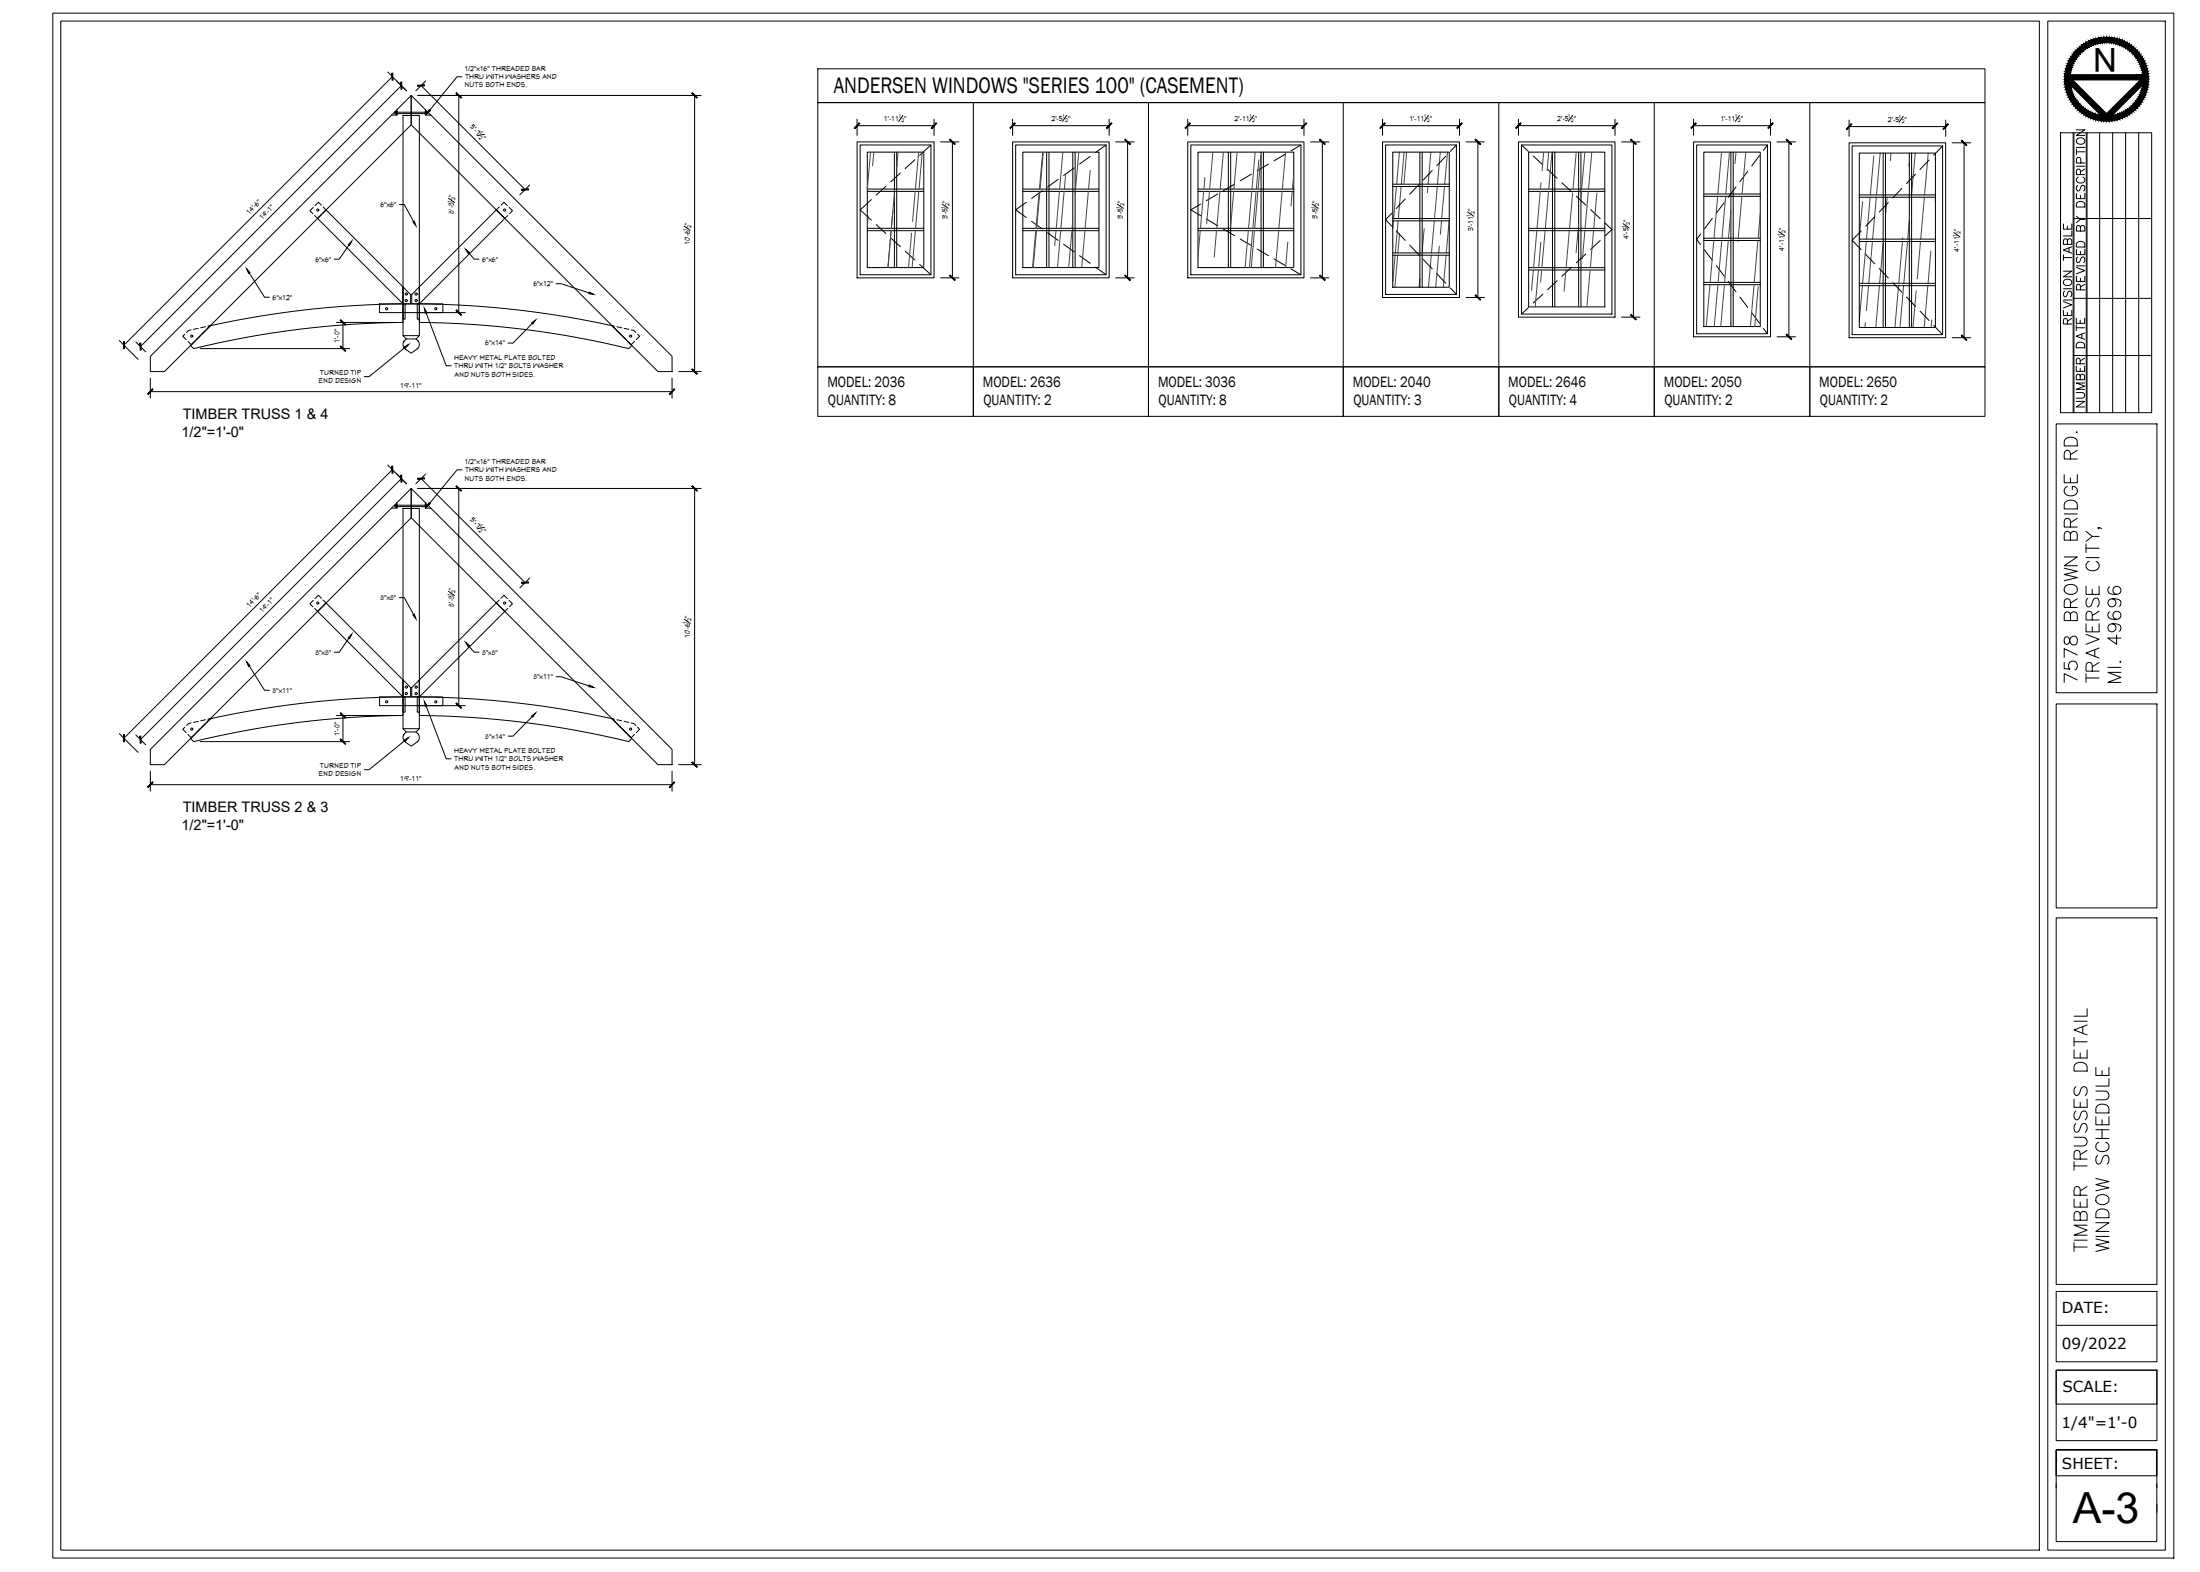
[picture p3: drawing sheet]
<svg xmlns="http://www.w3.org/2000/svg" width="1067mm" height="762mm" viewBox="0 0 1067 762" stroke-linecap="round" stroke-linejoin="round" font-family="sans-serif">
<!-- layer: A_SCTN_FRMN -->
<g fill="none" stroke="#000" stroke-width=".48">
<path d="M191 54h16v1h-16zM192 54h.1M192 54v1v-1v1M192 55h.1M192 54v1M192 54l1 2zM193 53v3h-3M195 56h8v107h-8zM199 46l127 127v7h-7l-120-120zM206 53v3h3M206 56v-2v2M206 55h1"/>
<path d="M206 54v1M206 54h1M207 54v1v-1h-1v1h1M156 99l-2-1-1 2M243 99l1-1 2 2M152 100l-2 2 2 2M156 104l-2 2-1-2M157 100l1 2-2 1M158 102l37 37v8l-41-41zM242 100l-1 2 1 1M243 104l2 2 1-2M247 100l1 2-1 2"/>
<path d="M195 139l4 4v4h-4zM203 139v8h-3v-4zM203 139l38-37 4 4-42 41zM93 160l-3 1M96 159l-2 1M100 158l-3 1M101 158h1l-2 2M184 147h31v5h-31zM195 147h1v8h-1zM202 147h1v8h-1zM203 147a454 454 0 0 1 94 11l9 9-1 2a444 444 0 0 0-102-13zM298 158h-1l1 2"/>
<path d="M299 158l2 1M303 159l2 1M306 160l2 1M73 173l126-127v14l-119 120h-7zM90 162l-1 1 1 2M92 167l10-9a454 454 0 0 1 93-11v9a444 444 0 0 0-101 13zM94 165l-1 2-2-2M97 163l-2 2M99 160l-1 2M195 163l2 1M196 165l1-1h5a2.9 2.9 0 0 1 0 5l-3 2-2-2a2.7 2.7 0 0 1-1-4zM203 163l-1 1"/>
<path d="M299 160l2 2M302 163l2 2M304 165l2 2 2-2M309 162l1 1-1 2M199 237v14l-119 120h-7v-8zM199 237l127 126v8h-7l-120-120zM191 245h16v1h-16zM192 245v1v-1v1M192 246h.1M192 245h.1M192 245v1M192 244l1 2z"/>
<path d="M193 244v2h-3M195 246h8v107h-8zM206 244v2h3M206 246v-2v2M206 245v1M206 245h1M206 246h1M207 245v1v-1h-1v1h1M152 291l-2 2 2 1M156 295l-2 1-1-1M156 290l-2-1-1 1M157 291l1 1-2 2"/>
<path d="M158 292l37 38v8l-41-42zM242 291l-1 1 1 2M243 290l1-1 2 1M243 295l2 1 1-1M247 291l1 2-1 1M184 338h31v4h-31zM195 330l4 3v5h-4zM195 338h1v7h-1zM202 338h1v7h-1zM203 330l38-38 4 4-42 42zM203 330v8h-3v-5zM203 338a454 454 0 0 1 94 10l9 10-1 1a444 444 0 0 0-102-12z"/>
<path d="M90 353l-1 1 1 1M92 358l10-10a454 454 0 0 1 93-10v9a444 444 0 0 0-101 12zM93 350l-3 2M94 356l-1 2-2-2M96 350h-2M97 353l-2 2M99 351l-1 2M100 349h-3M101 349l1-1-2 2M195 353l2 2M197 355h5a2.9 2.9 0 0 1 0 5l-3 2-2-2a2.7 2.7 0 0 1-1-4zM203 353l-1 2"/>
<path d="M298 349l-1-1 1 2M299 349h2M299 351l2 2M302 353l2 2M303 350h2M304 356l2 2 2-2M306 350l2 2M309 353l1 1-1 1"/>
<circle cx="154" cy="102" r=".5"/>
<circle cx="245" cy="102" r=".5"/>
<circle cx="187" cy="150" r=".5"/>
<circle cx="197" cy="146" r=".5"/>
<circle cx="197" cy="143" r=".5"/>
<circle cx="202" cy="143" r=".5"/>
<circle cx="202" cy="146" r=".5"/>
<circle cx="211" cy="150" r=".5"/>
<circle cx="93" cy="163" r=".5"/>
<circle cx="306" cy="163" r=".5"/>
<circle cx="154" cy="292" r=".5"/>
<circle cx="245" cy="292" r=".5"/>
<circle cx="197" cy="333" r=".5"/>
<circle cx="197" cy="336" r=".5"/>
<circle cx="202" cy="336" r=".5"/>
<circle cx="202" cy="333" r=".5"/>
<circle cx="93" cy="353" r=".5"/>
<circle cx="187" cy="340" r=".5"/>
<circle cx="211" cy="340" r=".5"/>
<circle cx="306" cy="353" r=".5"/>
</g>
<g fill="#000" stroke="#000" stroke-width=".48">
<circle cx="196" cy="166" r=".1"/>
<circle cx="203" cy="165" r=".1"/>
<circle cx="196" cy="356" r=".1"/>
<circle cx="203" cy="356" r=".1"/>
</g>
<!-- layer: A_DIMS -->
<g fill="none" stroke="#000" stroke-width=".48">
<path d="M188 35l9 9-5-5M190 37l-130 130M206 39l-4 5M224 37h-2l-14 16M195 41l-127 127M203 46h137M204 41l51 51M222 46v106M337 46v134M416 58v8M438 56l-2 3M453 58v8"/>
<path d="M491 58v8M517 56l-2 3M538 58v8M576 58v8M608 56l-2 3M632 58v8M670 58v8M693 56l-2 3M708 58v8M736 58v8M763 56l-3 3M783 58v8"/>
<path d="M821 58v8M843 56l-2 3M859 58v8M897 58v8M923 56l-2 3M943 58v8M235 65l-4 1M416 61h37M456 69h9M462 69v66M491 61h47M541 69h9"/>
<path d="M547 69v66M576 61h56M635 69h9M641 69v66M670 61h38M711 69h9M717 69v75M736 61h47M786 69h9M792 69v85M821 61h38M862 69h9"/>
<path d="M867 69v94M897 61h46M947 69h9M952 69v95M194 99h2l5 8M217 96l3 2M257 90l-5 4M457 99l3 2M542 99l3 2M636 99l3 2M169 119l-5 7h-2M332 110l3 2"/>
<path d="M712 103l3 2M787 108l3 2M862 112l3 2M947 113l3 2M121 132l7 12h3M227 123l3 3h2M270 138h2l14 4M456 135h9M541 135h9M635 135h9M163 156h29M166 156v13"/>
<path d="M203 152h23M207 152l9 25h3M258 157l-9 9h-3M711 144h9M786 154h9M58 165l9 9M66 166l5 5M97 169h72M196 169l-17 14h-2M862 163h9M947 164h9M73 183v10"/>
<path d="M73 190h253M326 183v10M329 180h11M188 225l9 10M190 228l-130 130M195 232l-127 127M203 237h137M204 232l51 50M206 230l-4 5M222 237v105M224 228h-2l-14 16M337 237v134"/>
<path d="M235 256h-4M194 290h2l5 8M217 287l3 2M257 280l-5 5M169 309l-5 7h-2M227 313l3 3h2M332 300l3 2M121 323l7 12h3M270 328h2l14 4M58 356l9 9M66 356l5 5M97 359h72"/>
<path d="M163 347h29M166 347v12M196 359l-17 14h-2M203 342h23M207 342l9 26h3M258 347l-9 10h-3M73 374v10M326 374v10M329 371h11M73 380h253"/>
</g>
<!-- layer: 0 -->
<g fill="#000" stroke="#000" stroke-width=".48">
<path d="M190 35v4zM190 35v4z"/>
<path d="M194 40l1 3zM194 40l1 3z"/>
<path d="M203 42l3-1zM203 41h3z"/>
<path d="M221 45l3 2zM221 45l3 2z"/>
<path d="M336 45l2 2zM336 45l2 2z"/>
<path d="M417 60l-2 2zM417 60l-2 2z"/>
<path d="M492 60l-2 2zM492 60l-2 2z"/>
<path d="M577 60l-2 2zM575 62l2-2z"/>
<path d="M671 60l-2 2zM671 60l-2 2z"/>
<path d="M737 60l-2 2zM735 62l2-2z"/>
<path d="M822 60l-2 2zM820 62l2-2z"/>
<path d="M452 62l2-2zM454 60l-2 2z"/>
<path d="M461 68l2 2zM461 68l2 2z"/>
<path d="M537 62l2-2zM539 60l-2 2z"/>
<path d="M545 68l3 2zM545 68l3 2z"/>
<path d="M631 62l2-2zM633 60l-2 2z"/>
<path d="M640 68l3 2zM640 68l3 2z"/>
<path d="M706 62l3-2zM709 60l-2 2z"/>
<path d="M715 68l3 2zM715 68l3 2z"/>
<path d="M782 62l2-2zM784 60l-2 2z"/>
<path d="M791 68l2 2zM791 67l2 3z"/>
<path d="M857 62l3-2zM860 60l-3 2z"/>
<path d="M866 68l3 2zM866 68l3 2z"/>
<path d="M898 60l-2 3zM898 60l-2 3z"/>
<path d="M942 62l3-2zM945 60l-3 3z"/>
<path d="M951 68l3 2zM951 68l3 2z"/>
<path d="M253 92h3zM253 92h3z"/>
<path d="M461 134l2 2zM461 134l2 2z"/>
<path d="M545 134l3 2zM545 134l3 2z"/>
<path d="M640 134l3 2zM640 134l3 2z"/>
<path d="M165 155l3 2zM165 155l3 2z"/>
<path d="M221 150l3 3zM221 150l3 3z"/>
<path d="M715 143l3 2zM715 143l3 2z"/>
<path d="M791 152l2 3zM791 153l2 2z"/>
<path d="M60 166v3zM60 166v3z"/>
<path d="M68 166v4zM68 166v4z"/>
<path d="M165 168l3 2zM165 168l3 2z"/>
<path d="M336 179l2 2zM336 179l2 2z"/>
<path d="M866 162l3 2zM866 162l3 2z"/>
<path d="M951 162l3 3zM951 163l3 2z"/>
<path d="M74 189l-2 2zM74 189l-2 2z"/>
<path d="M325 191l2-2zM327 189l-2 2z"/>
<path d="M190 226v3zM190 226v3z"/>
<path d="M194 230l1 4zM194 230l1 4z"/>
<path d="M203 232h3zM203 232h3z"/>
<path d="M221 236l3 2zM221 236l3 2z"/>
<path d="M336 236l2 2zM336 236l2 2z"/>
<path d="M253 282h3zM253 283l3-1z"/>
<path d="M60 356v4zM60 356v4z"/>
<path d="M68 357v3zM68 357v3z"/>
<path d="M165 358l3 3zM165 358l3 3z"/>
<path d="M165 346l3 2zM165 346l3 2z"/>
<path d="M221 341l3 2zM221 341l3 2z"/>
<path d="M74 379l-2 3zM72 381l2-2z"/>
<path d="M336 369l2 3zM336 370l2 2z"/>
<path d="M325 381l2-2zM327 379l-2 3z"/>
</g>
<!-- layer: A_DIMS -->
<g fill="#000" stroke="#000" stroke-width=".48">
<path d="M208 53l1 1-2 1zM171 117l-1 2h-1zM200 108l1-1 1 2zM120 130l1 2v1zM226 121l2 1-1 1zM206 149l1 3h-1zM258 157l2-2-2 2zM286 142l2 1-3-1zM196 168l2-1-1 2zM208 244h1l-2 2zM200 298h1l1 2zM171 307l-1 3-1-1z"/>
<path d="M226 311l2 2h-1zM120 321l1 2zM286 332l2 1h-3zM196 359l2-1-1 1zM206 340l1 2h-1zM258 347l2-1-2 2z"/>
</g>
<!-- layer: A-ELEV-GLAZ-SIGHTLINES -->
<g fill="none" stroke="#000" stroke-width=".48">
<path d="M416 69h37v66h-37zM417 70h34v63h-34zM421 74h27v56h-27zM491 69h47v66h-47zM493 70h43v63h-43zM496 74h37v56h-37zM576 69h56v66h-56zM577 70h54v63h-54zM581 74h46v56h-46zM670 69h38v75h-38zM672 70h34v73h-34zM675 74h28v65h-28z"/>
<path d="M736 69h47v85h-47zM738 70h44v82h-44zM741 74h37v75h-37zM821 69h38v94h-38zM823 70h34v92h-34zM826 74h28v84h-28zM897 69h46v95h-46zM898 71h44v91h-44zM902 74h37v85h-37z"/>
</g>
<!-- layer: A-ELEV-GLAZ-GRILLES -->
<g fill="none" stroke="#000" stroke-width=".48">
<path d="M434 74v56M435 74v56M508 74v56M509 74v56M520 74v56M521 74v56M596 74v56M597 74v56M612 74v56M613 74v56M689 74v65M690 74v65"/>
<path d="M753 74v75M754 74v75M765 74v75M767 74v75M839 74v84M840 74v84M913 74v85M914 74v85M926 74v85M927 74v85M421 92h27M421 93h27"/>
<path d="M496 92h37M496 93h37M581 92h46M581 93h46M675 89h28M675 90h28M741 92h37M741 93h37M826 94h28M826 95h28M902 94h37M902 96h37"/>
<path d="M421 112h27M421 111h27M496 112h37M496 111h37M581 112h46M581 111h46M675 106h28M675 107h28M741 111h37M741 112h37M826 115h28M826 117h28"/>
<path d="M902 116h37M902 117h37M675 123h28M675 124h28M741 130h37M741 131h37M826 137h28M826 138h28M902 137h37M902 138h37"/>
</g>
<!-- layer: A-ELEV-GLAZ-OPERATION -->
<g fill="none" stroke="#000" stroke-width=".48">
<path d="M444 77l-5 5M451 70l-5 5M529 76l-6 4M536 70l-5 4M615 80l-5 3M623 75l-5 3M631 70l-5 3M701 76l-4 4M706 70l-3 3M738 70l3 3M743 76l5 4M853 75l-4 5"/>
<path d="M857 70l-2 3M935 78l-4 4M942 71l-4 4M423 97l-6 5 6 5M430 90l-5 5M437 84l-5 4M498 98l-5 4 5 3M505 92l-5 4M513 87l-5 4M521 81l-5 4M582 99l-5 3 5 3M590 94l-5 3"/>
<path d="M599 89l-6 3M607 84l-6 4M681 96l-4 5M688 90l-4 4M695 83l-5 4M750 82l5 4M757 89l5 4M764 95l5 4M836 98l-4 5M842 91l-4 5M848 83l-4 5M916 98l-5 5"/>
<path d="M922 91l-4 5M929 84l-5 5M425 109l5 4M432 115l5 5M500 107l5 4M508 113l5 4M516 118l5 4M585 106l5 3M593 111l6 3M601 116l6 3M675 103l-3 3 3 4M677 112l4 5"/>
<path d="M684 119l4 4M771 102l5 4M776 117l-5 4M778 108l4 3-4 3M825 113l-2 3 2 3M830 106l-3 5M902 112l-4 4 4 5M909 105l-4 5M439 122l5 4M446 128l5 5M523 124l6 4M531 129l5 4"/>
<path d="M610 121l5 3M618 126l5 3M626 130l5 3M690 126l5 4M697 133l4 4M703 140l3 3M755 136l-5 4M762 130l-5 4M769 123l-5 4M827 121l3 5M832 129l4 5M838 136l4 5"/>
<path d="M905 123l4 5M911 130l5 5M918 137l4 5M741 149l-3 3M748 143l-5 4M844 144l4 5M849 152l4 5M855 159l2 3M924 144l5 5M931 151l4 4M938 158l4 4"/>
</g>
<!-- layer: A_SCTN-HTCH -->
<g fill="none" stroke="#464646" stroke-width=".48">
<path d="M422 74l-1 18M424 74l-1 6M435 74v7v-1M445 74l-1 18M447 74l-1 18M506 74l-2 18M515 74l-1 18M523 74l-1 18M588 74l-1 18M593 74l-1 18M600 74l-2 18M609 74l-2 18"/>
<path d="M610 77l-1 15M612 75l-2 17M623 74l-1 18M679 74l-2 15M681 74l-1 15M682 74l-1 15M694 74l-2 15M698 74l-1 15M702 74l-1 15M749 74l-1 9M751 74l-1 9M753 74l-2 18"/>
<path d="M764 74l-1 18M769 74l-2 18M772 74l-2 18M835 74l-2 20M839 74l-2 20M842 74l-1 5M847 74l-2 20M909 76l-2 18M912 74l-2 20M917 74v4M926 79v2M929 74l-2 20"/>
<path d="M935 74l-2 20M434 94l-2 17M444 93l-1 14M446 93l-2 18M504 93l-2 18M504 93l-1 18M514 93l-2 18M516 93l-2 18M517 85l-1 7M521 93v1M528 93l-2 18M529 83l-1 9"/>
<path d="M584 93l-2 18M584 86v6M586 93l-1 16M592 93l-2 18M598 93l-1 16M607 93l-2 18M609 93l-1 18M610 93l-2 18M622 93l-2 18M627 93l-1 7M627 84v8M677 90l-1 16"/>
<path d="M679 90l-1 16M692 90v3M697 90l-1 16M700 90l-1 16M747 93l-2 18M747 89v3M751 93l-2 18M763 93l-2 18M767 93v3M770 93l-1 18M774 94l-1 17M833 95l-2 20"/>
<path d="M837 95l-2 20M845 95l-2 20M903 98l-1 18M907 96l-2 20M910 96l-2 20M915 96l-1 9M933 96l-2 20M939 96l-1 1M421 105v5M432 112l-1 18M442 113l-1 17M444 112l-2 18"/>
<path d="M502 112l-1 18M503 112l-2 18M512 112l-1 7M514 112l-1 18M520 112l-2 18M520 107v4M526 112l-1 18M582 112l-1 12M590 112l-1 13M605 112l-1 18M607 112l-1 18M608 112l-1 18"/>
<path d="M620 112l-2 18M624 117l-1 13M676 107l-1 4M678 107l-1 16M679 113l-1 10M691 111l-1 11M695 107l-1 16M698 119v4M699 107l-1 7M703 107l-2 16M745 112l-1 18M747 117l-1 13"/>
<path d="M749 112l-1 18M761 112l-2 18M765 112l-1 10M765 108v3M769 112l-2 13M773 112l-2 18M831 117l-2 20M835 117l-2 20M838 117l-2 20M839 102l-1 13M843 117h.1M852 117l-1 20"/>
<path d="M854 103l-1 12M905 117l-2 20M908 117l-2 20M913 118l-2 19M923 117l-2 20M923 115v1M925 117l-2 20M926 107l-1 9M931 117l-1 18M627 127v3M677 124l-2 13M678 124l-2 15"/>
<path d="M689 135l-1 4M694 124l-1 15M698 124l-2 15M701 124l-1 15M744 131l-1 10M746 131l-2 18M748 131l-1 6M759 131l-1 10M771 131l-2 18M829 138l-2 20M833 138l-2 20M836 138l-2 20"/>
<path d="M851 138l-2 20M853 139l-2 19M903 138l-1 18M906 138l-1 13M911 138l-1 21M921 138l-2 21M923 138l-2 21M935 138l-2 21M936 122l-1 15M765 147v2M839 156v2M841 141l-1 2"/>
<path d="M905 156l-1 3M929 141l-1 18M937 155l-1 4"/>
</g>
<!-- layer: A_SCTN_THIN -->
<g fill="none" stroke="#000" stroke-width=".48">
<path d="M397 33h566v17h-566zM397 50h566v128h-566zM472 50v128M557 50v128M651 50v128M727 50v128M802 50v128M878 50v128M397 178h75v24h-75zM472 178h85v24h-85zM557 178h94v24h-94zM651 178h76v24h-76z"/>
<path d="M727 178h75v24h-75zM802 178h76v24h-76zM878 178h85v24h-85z"/>
</g>
<!-- layer: A_TITLE BLOCK -->
<g fill="none" stroke="#000" stroke-width=".48">
<path d="M26 6h1028v749h-1028zM29 10h960v741h-960zM993 10h57v741h-57zM999 64h44v136h-44zM1005 64v136M1006 64v136M1007 72v3M1007 74h4M1007 63h4l-4 3h4M1007 71h4M1009 79v-2l-2-1v3h4M1012 64v136"/>
<path d="M1018 64v136M1024 64v136M1031 64v136M1037 64v136M1007 94v2h4v-2M1007 81h4M1007 98a2.3 2.3 0 0 1 4 1v1h-4zM1007 90v1v2l1-1 2-2 1 1-1 2M1008 86a1.5 1.5 0 0 0-1 2 1.5 1.5 0 0 0 1 1h1a1.5 1.5 0 0 0 2-1 1.5 1.5 0 0 0-1-2M1009 95v1M1009 85v-3h-2v3h4M1011 82l-2 1"/>
<path d="M1001 109v2h4v-2M1002 117l1-1h1l1 1v1h-4v-2h1v2M1002 110v1M1005 120l-4 1 4 2M1005 112v2h-4M1006 106h37M1007 105l2 1-2 2M1007 118a2.3 2.3 0 0 1 4 0v2h-4zM1009 110l1-1h1v1v2h-4v-3l2 1v2M1009 106h2M1001 131h4l-4 3h4M1001 140h4"/>
<path d="M1001 125h4M1001 124v2M1001 136a1.9 1.9 0 0 1 2-1 1.9 1.9 0 0 1 1 3 2 2 0 0 1-2 0 2 2 0 0 1-1-2zM1003 120v2M1007 130l4 1-4 2M1007 134v2h4v-2M1007 121v2h4v-2M1007 129h4M1007 125v1v1h1l2-2 1 1-1 1M1009 122v1M1009 135v1M1011 138l-2 1"/>
<path d="M1001 150v3h4v-3M1001 145h4M1001 146l4 2-4 1M1001 141v1v2l1-1 1-2 2 1-1 2M1002 157v-2l-1-1v1v2h4M1002 151v2M1005 154l-3 2M1006 145h37M1007 154v3h4v-3M1007 159h4M1007 158v2M1009 155v2"/>
<path d="M1009 141v-3h-2v3h4M1006 172h37M1007 178v2h4v-2M1007 166h3l1 3h-4zM1009 176v-2h-1l-1 1v1h4M1009 178v2M1010 162v2M1011 161l-4 2 4 2M1011 174l-2 1M1007 195h4l-4 2h4M1007 190h3l1 1-1 2h-3M1009 182l1-1v1h1v2h-4v-2h2v2"/>
<path d="M1011 186h-4l4 1-4 2h4M997 205h49v131h-49zM1002 213l1-1 3 1 1 1v2h-6v-2zM1007 209v1M1007 218l-3 2M1001 230v4h6v-4M1002 236a2.3 2.3 0 0 0-1 2 2.3 2.3 0 0 0 2 2h2a2.3 2.3 0 0 0 2-2 2.3 2.3 0 0 0-2-2v1M1004 223v-4l-2-1-1 2v3h6M1004 232v2M1001 249h6M1001 244a4 4 0 0 1 6 1v2h-6zM1004 255v-3l-1-1-1 1-1 1v2h6"/>
<path d="M1004 259a1.7 1.7 0 0 1 2-1 1.7 1.7 0 0 1 1 1v3h-6v-3l1-1h1h1v4M1007 251l-3 2M1012 258l3 2-3 2M1018 256h1M1001 270h6l-6 4h6M1001 275l6 2-6 1 6 2-6 1M1012 264v4M1012 266h6M1012 270h6M1013 272a2.3 2.3 0 0 0-1 3 2.3 2.3 0 0 0 2 2h1a2.3 2.3 0 0 0 3-2 2.3 2.3 0 0 0-2-3M1015 260h3M1002 284a3 3 0 0 1 4-1 3 3 0 0 1 1 4 3 3 0 0 1-4 1 3 3 0 0 1-2-3z"/>
<path d="M1004 294v-3l-2-1-1 2v2h6M1004 298a1.7 1.7 0 0 1 2-1 1.7 1.7 0 0 1 1 1v3h-6v-3l1-1h1h1v4M1007 290l-3 2M1012 284v4h6v-4M1012 290a2.4 2.4 0 0 0-1 2 2.4 2.4 0 0 0 2 2h1l1-3 2-1a2.8 2.8 0 0 1 0 4M1015 286v2M1018 296l-3 2M1023 297a1.8 1.8 0 0 0-1 1 1.8 1.8 0 0 0 1 2 4 4 0 0 0 5-2 2 2 0 0 0-1-2 2 2 0 0 0-2 2 2 2 0 0 0 1 2M1023 285a1.8 1.8 0 0 0-1 1 1.8 1.8 0 0 0 1 2 4 4 0 0 0 5-2 2 2 0 0 0-1-2 2 2 0 0 0-2 2 2 2 0 0 0 1 2M1024 290a2 2 0 0 1 2 3 2 2 0 0 1-3 1 2 2 0 0 1 0-3 3 3 0 0 1 5 2v1M1001 309a2.4 2.4 0 0 0 1 3l1-1a2.3 2.3 0 0 1 1-2 2.3 2.3 0 0 1 3 0v2a1.8 1.8 0 0 1-2 2 1.8 1.8 0 0 1-1-2l-1-1a1.3 1.3 0 0 0-2-1zM1007 317l-6-3v5"/>
<path d="M1012 307l6 3-6 2M1012 302v4h6v-4M1015 301l-1-4-1-1-1 1v1v3h6M1015 304v2M1016 315v3M1018 314l-6 3 6 2M1024 302a2 2 0 0 1 2 3 2 2 0 0 1-3 1 2 2 0 0 1 0-3 3 3 0 0 1 5 2v1M1026 308v4l-4-3h6M1001 321v3h3a2.2 2.2 0 0 1 0-3 2.2 2.2 0 0 1 3 0 2.2 2.2 0 0 1-1 4M1007 330l-6-3v4M1012 327v4M1012 329h6"/>
<path d="M1015 325l-1-3-1-1h-1v2v2h6M1018 321l-3 2M1022 324h6M1028 320v1M1028 326h-6l6 2-6 3h6M997 341h49v99h-49zM997 445h49v178h-49zM1006 495h6M1010 498v3M1012 489v4h-6M1012 497l-6 2 6 3M1006 503v4"/>
<path d="M1006 505h6M1006 509v4h6v-4M1007 516l1-1 3 1 1 1v2h-6v-2zM1009 510v3M1016 517v4h7v-4M1019 519v2M1006 533v4h6v-4M1007 539a2.4 2.4 0 0 0 0 4l1-1 1-3h2a2.8 2.8 0 0 1 0 4M1007 527a2.4 2.4 0 0 0 0 4l1-1 1-3h2a2.8 2.8 0 0 1 0 4M1009 534v3M1016 529h5a2.1 2.1 0 0 1 2 2 2.1 2.1 0 0 1-2 2h-5M1017 536l2-1 3 1 1 1v2h-7v-2z"/>
<path d="M1023 523v3h-7M1006 551h4a2.1 2.1 0 0 1 2 2 2.1 2.1 0 0 1-2 2h-4M1007 545a2.4 2.4 0 0 0-1 2 2.4 2.4 0 0 0 1 2l1-1 1-3h2a2.8 2.8 0 0 1 0 4M1012 558l-3 2M1016 548h7M1016 541v4h7v-4M1016 552h7M1018 554a2.3 2.3 0 0 0-2 2 2.3 2.3 0 0 0 3 2h1a2.3 2.3 0 0 0 3-2 2.3 2.3 0 0 0-2-2M1019 543v2M1019 548v4M1006 563v4M1006 565h6"/>
<path d="M1009 579l-1-3-1-1-1 2v2h6M1009 562l-1-4h-2v1v3h6M1012 575l-3 2M1016 571l7 2-7 1 7 2-7 1M1017 560a2.4 2.4 0 0 0-1 2 2.4 2.4 0 0 0 2 2h1l1-3 2-1a2.8 2.8 0 0 1 0 4M1006 581v4h6v-4M1009 589a1.7 1.7 0 0 1 1-2 1.7 1.7 0 0 1 2 2v2h-6v-2v-1l2-1v1l1 3M1009 583v2M1012 594h-6l6 2-6 3h6M1016 593h7l-7 4h7M1016 599h7M1017 580a3 3 0 0 1 3-1 3 3 0 0 1 2 4 3 3 0 0 1-4 1 3 3 0 0 1-1-4z"/>
<path d="M1017 587l2-1 3 1 1 1v2h-7v-2zM1006 604h6M1006 602v5M1006 601h6M1016 601l7 1-7 2 7 1-7 2M997 626h49v16h-49zM997 642v18h49v-18M997 664h49v34h-49zM997 664h49v17h-49zM997 703v12h49v-12v44h-49v-44h49zM997 719v2M1046 719v2"/>
<path d="M1046 729v4"/>
<circle cx="1009" cy="68" r="1.9"/>
</g>
<g fill="#000" stroke="#000" stroke-width=".48">
<path d="M1002 39h39v-3zM1002 36h39l-39 3z"/>
<path d="M1040 37l-19 22 21-21zM1021 55l19-18-19 22zM1001 38l20 21v-4zM1001 38l2-1 18 18z"/>
<path d="M1021 56l2 3h-2zM1021 56l2 3v-3zM1023 56l1 3h-1zM1023 56l1 3v-3zM1024 56l1 2-1 1zM1024 56l1 2v-2zM1025 56l1 2h-1zM1025 56l1 2v-2zM1026 56l2 2h-2zM1026 56l2 2-1-3zM1027 55l2 2-1 1zM1027 55l2 2-1-2zM1028 55l2 2h-1zM1028 55l2 2-1-3zM1029 54l2 2-1 1zM1029 54l2 2-1-2zM1030 54l2 2h-1zM1030 54l2 2-1-3zM1031 53l2 2-1 1zM1031 53l2 2-1-2zM1032 53l2 1-1 1zM1032 53l2 1-1-2zM1033 52l2 1-1 1zM1033 52l2 1-1-2zM1034 51l2 1-1 1zM1034 51l2 1zM1034 51h3l-1 1zM1035 50l-1 1h3zM1035 50h3l-1 1zM1036 49l-1 1h3zM1036 49h3l-1 1zM1036 48v1h3zM1036 48h3v1zM1037 47l-1 1h3zM1037 47h3l-1 1zM1038 46l-1 1h3zM1038 46h2v1zM1038 45v1h2zM1038 45h3l-1 1zM1038 44v1h3zM1038 44l3-1v2zM1039 43l-1 1 3-1zM1039 43l2-1v1zM1039 42v1l2-1zM1039 42l3-1-1 1zM1039 41v1l3-1zM1039 41l3-1v1zM1039 40v1l3-1zM1039 40l3-2v2zM1039 38v2l3-2zM1039 38l3-1v1zM1039 37v1l3-1zM1039 37l3-1v1zM1039 36v1l3-1zM1039 36l2-1 1 1zM1039 35v1l2-1zM1039 35l2-2v2zM1039 34v1l2-2zM1039 34l2-2v1zM1038 33l1 1 2-2zM1038 33l2-2 1 1zM1038 32v1l2-2zM1040 30v1l-2 1zM1038 31v1l2-2zM1039 29l1 1-2 1zM1037 30l1 1 1-2zM1039 28v1l-2 1zM1037 29v1l2-2zM1038 26l1 2-2 1zM1036 28l1 1 1-3zM1037 25l1 1-2 2zM1035 27l1 1 1-3zM1036 25h1l-2 2zM1034 26l1 1 1-2zM1035 24l1 1-2 1zM1035 24l-1 1v1zM1034 23l1 1-1 1zM1034 23l-1 2h1zM1033 22l1 1-1 2zM1033 22l-1 2 1 1zM1032 21l1 1-1 2zM1032 21l-1 2 1 1zM1031 21h1l-1 2zM1031 21l-1 2h1zM1030 20l1 1-1 2zM1030 20l-1 2 1 1zM1029 20h1l-1 2zM1029 20l-1 2h1zM1028 19l1 1-1 2zM1028 19l-1 3h1zM1027 19h1l-1 3zM1027 19l-1 2 1 1zM1025 18l2 1-1 2zM1025 18v3h1zM1024 18h1v3zM1024 18v3h1zM1023 18h1v3zM1023 18v3h1zM1022 18h1v3zM1022 18v3h1zM1020 18h2v3zM1020 18v3h2zM1019 18h1v3zM1019 18v3h1zM1018 18h1v3zM1018 18v3h1zM1016 19l2-1v3zM1016 19l1 2h1zM1015 19h1l1 2zM1015 19l1 2h1zM1014 19h1l1 2zM1014 19l1 3 1-1zM1013 20l1-1 1 3zM1013 20l1 2h1zM1012 21l1-1 1 2zM1012 21l1 2 1-1zM1011 21h1l1 2zM1011 21l1 2h1zM1010 22l1-1 1 2zM1010 22l1 2 1-1zM1009 23l1-1 1 2zM1009 23l1 2 1-1zM1008 24l1-1 1 2zM1008 24l1 1h1zM1008 24l1 1-2-1zM1007 24l2 2v-1zM1007 24l2 2-3-1zM1006 25l2 2 1-1zM1006 25l2 2-3-1zM1005 26l2 2 1-1zM1005 26l2 2-3-1zM1004 27l2 2 1-1zM1004 27l2 2h-2zM1004 29l2 1v-1zM1004 29l2 1h-3zM1003 30l2 1 1-1zM1003 30l2 1h-2zM1003 31l2 1v-1zM1003 31l2 1h-3zM1002 32l3 1v-1zM1002 32l3 1h-3zM1002 33l2 1 1-1zM1002 33l2 1h-2zM1002 34l2 1v-1zM1002 34l2 1-3 1zM1001 36h3v-1zM1001 36h3l-3 1zM1001 37h3v-1zM1001 37h3l-3 1zM1001 38h3v-1zM1001 38h3l-3 2zM1001 40l3-1v-1zM1001 40l3-1-3 2zM1001 41h3v-2zM1001 41h3l-3 1zM1001 42h3v-1zM1001 42h3l-2 1zM1002 43h2v-1zM1002 43h2l-2 2zM1002 45l3-1-1-1zM1002 45l3-1-2 2zM1003 46l2-1v-1zM1003 46l2-1-2 2zM1005 45l-2 2 2-1zM1003 47l2-1-1 2zM1005 46l-1 2 2-1zM1004 48l2-1-2 2zM1006 47l-2 2 2-1zM1004 49l2-1-1 2zM1006 48l-1 2 2-1zM1005 50l2-1-1 2zM1007 49l-1 2 2-1zM1006 51l2-1-1 2zM1008 50l-1 2 1-2zM1007 52l1-2-1 3zM1008 50l-1 3 2-2zM1009 51l-1 3-1-1zM1009 51l-1 3 2-2zM1010 52l-1 3-1-1zM1010 52l-1 3 2-2zM1011 53l-1 2h-1zM1011 53l-1 2 2-2zM1012 53v3l-2-1zM1012 53v3l1-2zM1013 54v3l-1-1zM1013 54v3l1-3zM1014 54v3h-1zM1014 54v3l1-2zM1015 55v3l-1-1zM1015 55v3l1-3zM1016 55v3h-1zM1016 55v3l1-2zM1017 56l1 2h-2zM1017 56l1 2v-2zM1018 56l1 3-1-1zM1018 56l1 3v-3zM1019 56l1 3h-1zM1019 56l1 3v-3zM1020 56l1 3h-1zM1020 56l1 3v-3z"/>
</g>
<text font-size="20.8" x="1005" y="738">A-3</text>
<text font-size="16" x="1026" y="23" transform="rotate(180 1026 23)">N</text>
<text font-size="11.2" x="404" y="45">ANDERSEN WINDOWS &quot;SERIES 100&quot; (CASEMENT)</text>
<g font-size="7.4">
<text x="401" y="188">MODEL: 2036</text>
<text x="477" y="188">MODEL: 2636</text>
<text x="562" y="188">MODEL: 3036</text>
<text x="656" y="188">MODEL: 2040</text>
<text x="731" y="188">MODEL: 2646</text>
<text x="807" y="188">MODEL: 2050</text>
<text x="882" y="188">MODEL: 2650</text>
<text x="401" y="196">QUANTITY: 8</text>
<text x="477" y="196">QUANTITY: 2</text>
<text x="562" y="196">QUANTITY: 8</text>
<text x="656" y="196">QUANTITY: 3</text>
<text x="732" y="196">QUANTITY: 4</text>
<text x="807" y="196">QUANTITY: 2</text>
<text x="882" y="196">QUANTITY: 2</text>
<text x="1000" y="637">DATE:</text>
<text x="1000" y="654">09/2022</text>
<text x="1000" y="675">SCALE:</text>
<text x="1000" y="692">1/4&quot;=1'-0</text>
<text x="1000" y="712">SHEET:</text>
</g>
<g font-size="7">
<text x="89" y="203">TIMBER TRUSS 1 &amp; 4</text>
<text x="88" y="212">1/2&quot;=1'-0&quot;</text>
<text x="89" y="394">TIMBER TRUSS 2 &amp; 3</text>
<text x="88" y="402">1/2&quot;=1'-0&quot;</text>
</g>
<g font-size="3.3">
<text x="225" y="34">1/2&quot;x16&quot; THREADED BAR</text>
<text x="225" y="38">THRU WITH WASHERS AND</text>
<text x="225" y="42">NUTS BOTH ENDS.</text>
<text x="429" y="59">1'-11</text>
<text x="438" y="59">&quot;</text>
<text x="510" y="59">2'-5</text>
<text x="518" y="59">&quot;</text>
<text x="599" y="59">2'-11</text>
<text x="609" y="59">&quot;</text>
<text x="683" y="59">1'-11</text>
<text x="693" y="59">&quot;</text>
<text x="755" y="59">2'-5</text>
<text x="763" y="59">&quot;</text>
<text x="834" y="59">1'-11</text>
<text x="844" y="59">&quot;</text>
<text x="916" y="59">2'-5</text>
<text x="924" y="59">&quot;</text>
<text x="228" y="62" transform="rotate(45 228 62)">5'-7</text>
<text x="233" y="67" transform="rotate(45 233 67)">&quot;</text>
<text x="220" y="95" transform="rotate(-90 220 95)">&quot;</text>
<text x="184" y="100">6&quot;x6&quot;</text>
<text x="460" y="98" transform="rotate(-90 460 98)">&quot;</text>
<text x="544" y="98" transform="rotate(-90 544 98)">&quot;</text>
<text x="639" y="98" transform="rotate(-90 639 98)">&quot;</text>
<text x="121" y="104" transform="rotate(-45 121 104)">14'-6&quot;</text>
<text x="127" y="107" transform="rotate(-45 127 107)">14'-1&quot;</text>
<text x="220" y="104" transform="rotate(-90 220 104)">8'-3</text>
<text x="460" y="106" transform="rotate(-90 460 106)">3'-5</text>
<text x="544" y="106" transform="rotate(-90 544 106)">3'-5</text>
<text x="639" y="106" transform="rotate(-90 639 106)">3'-5</text>
<text x="714" y="102" transform="rotate(-90 714 102)">&quot;</text>
<text x="790" y="108" transform="rotate(-90 790 108)">&quot;</text>
<text x="334" y="109" transform="rotate(-90 334 109)">&quot;</text>
<text x="714" y="112" transform="rotate(-90 714 112)">3'-11</text>
<text x="865" y="112" transform="rotate(-90 865 112)">&quot;</text>
<text x="950" y="112" transform="rotate(-90 950 112)">&quot;</text>
<text x="334" y="119" transform="rotate(-90 334 119)">10'-6</text>
<text x="790" y="116" transform="rotate(-90 790 116)">4'-5</text>
<text x="865" y="121" transform="rotate(-90 865 121)">4'-11</text>
<text x="950" y="122" transform="rotate(-90 950 122)">4'-11</text>
<text x="153" y="127">6&quot;x6&quot;</text>
<text x="234" y="127">6&quot;x6&quot;</text>
<text x="259" y="139">6&quot;x12&quot;</text>
<text x="132" y="145">6&quot;x12&quot;</text>
<text x="165" y="166" transform="rotate(-90 165 166)">1'-0&quot;</text>
<text x="235" y="167">6&quot;x14&quot;</text>
<text x="220" y="174">HEAVY METAL PLATE BOLTED</text>
<text x="220" y="178">THRU WITH 1/2&quot; BOLTS WASHER</text>
<text x="154" y="186">END DESIGN</text>
<text x="155" y="182">TURNED TIP</text>
<text x="220" y="183">AND NUTS BOTH SIDES.</text>
<text x="194" y="188">19'-11&quot;</text>
<text x="225" y="225">1/2&quot;x16&quot; THREADED BAR</text>
<text x="225" y="233">NUTS BOTH ENDS.</text>
<text x="225" y="229">THRU WITH WASHERS AND</text>
<text x="228" y="252" transform="rotate(45 228 252)">5'-7</text>
<text x="233" y="258" transform="rotate(45 233 258)">&quot;</text>
<text x="220" y="286" transform="rotate(-90 220 286)">&quot;</text>
<text x="184" y="291">8&quot;x8&quot;</text>
<text x="121" y="295" transform="rotate(-45 121 295)">14'-6&quot;</text>
<text x="127" y="297" transform="rotate(-45 127 297)">14'-1&quot;</text>
<text x="220" y="294" transform="rotate(-90 220 294)">8'-3</text>
<text x="334" y="299" transform="rotate(-90 334 299)">&quot;</text>
<text x="334" y="309" transform="rotate(-90 334 309)">10'-6</text>
<text x="153" y="317">8&quot;x8&quot;</text>
<text x="234" y="317">8&quot;x8&quot;</text>
<text x="259" y="329">8&quot;x11&quot;</text>
<text x="132" y="336">8&quot;x11&quot;</text>
<text x="165" y="357" transform="rotate(-90 165 357)">1'-0&quot;</text>
<text x="235" y="358">8&quot;x14&quot;</text>
<text x="220" y="365">HEAVY METAL PLATE BOLTED</text>
<text x="220" y="369">THRU WITH 1/2&quot; BOLTS WASHER</text>
<text x="154" y="376">END DESIGN</text>
<text x="155" y="372">TURNED TIP</text>
<text x="220" y="373">AND NUTS BOTH SIDES.</text>
<text x="194" y="379">19'-11&quot;</text>
</g>
<g font-size="2.5">
<text x="436" y="57">1</text>
<text x="437" y="59">2</text>
<text x="515" y="57">1</text>
<text x="517" y="59">2</text>
<text x="606" y="57">1</text>
<text x="607" y="59">2</text>
<text x="690" y="57">1</text>
<text x="692" y="59">2</text>
<text x="760" y="57">1</text>
<text x="762" y="59">2</text>
<text x="841" y="57">1</text>
<text x="843" y="59">2</text>
<text x="921" y="58">1</text>
<text x="922" y="60">2</text>
<text x="232" y="65" transform="rotate(45 232 65)">1</text>
<text x="232" y="67" transform="rotate(46 232 67)">2</text>
<text x="219" y="98" transform="rotate(-90 219 98)">1</text>
<text x="221" y="97" transform="rotate(-90 221 97)">2</text>
<text x="458" y="101" transform="rotate(-90 458 101)">1</text>
<text x="460" y="100" transform="rotate(-90 460 100)">2</text>
<text x="543" y="101" transform="rotate(-90 543 101)">1</text>
<text x="545" y="100" transform="rotate(-90 545 100)">2</text>
<text x="638" y="101" transform="rotate(-90 638 101)">1</text>
<text x="640" y="100" transform="rotate(-90 640 100)">2</text>
<text x="713" y="105" transform="rotate(-90 713 105)">1</text>
<text x="715" y="104" transform="rotate(-90 715 104)">2</text>
<text x="333" y="112" transform="rotate(-90 333 112)">1</text>
<text x="335" y="110" transform="rotate(-90 335 110)">2</text>
<text x="789" y="111" transform="rotate(-90 789 111)">1</text>
<text x="790" y="109" transform="rotate(-90 790 109)">2</text>
<text x="866" y="113" transform="rotate(-90 866 113)">2</text>
<text x="951" y="113" transform="rotate(-90 951 113)">2</text>
<text x="864" y="114" transform="rotate(-90 864 114)">1</text>
<text x="949" y="115" transform="rotate(-90 949 115)">1</text>
<text x="232" y="257" transform="rotate(46 232 257)">2</text>
<text x="232" y="255" transform="rotate(45 232 255)">1</text>
<text x="221" y="287" transform="rotate(-90 221 287)">2</text>
<text x="219" y="289" transform="rotate(-90 219 289)">1</text>
<text x="333" y="302" transform="rotate(-90 333 302)">1</text>
<text x="335" y="301" transform="rotate(-90 335 301)">2</text>
</g>
</svg>
